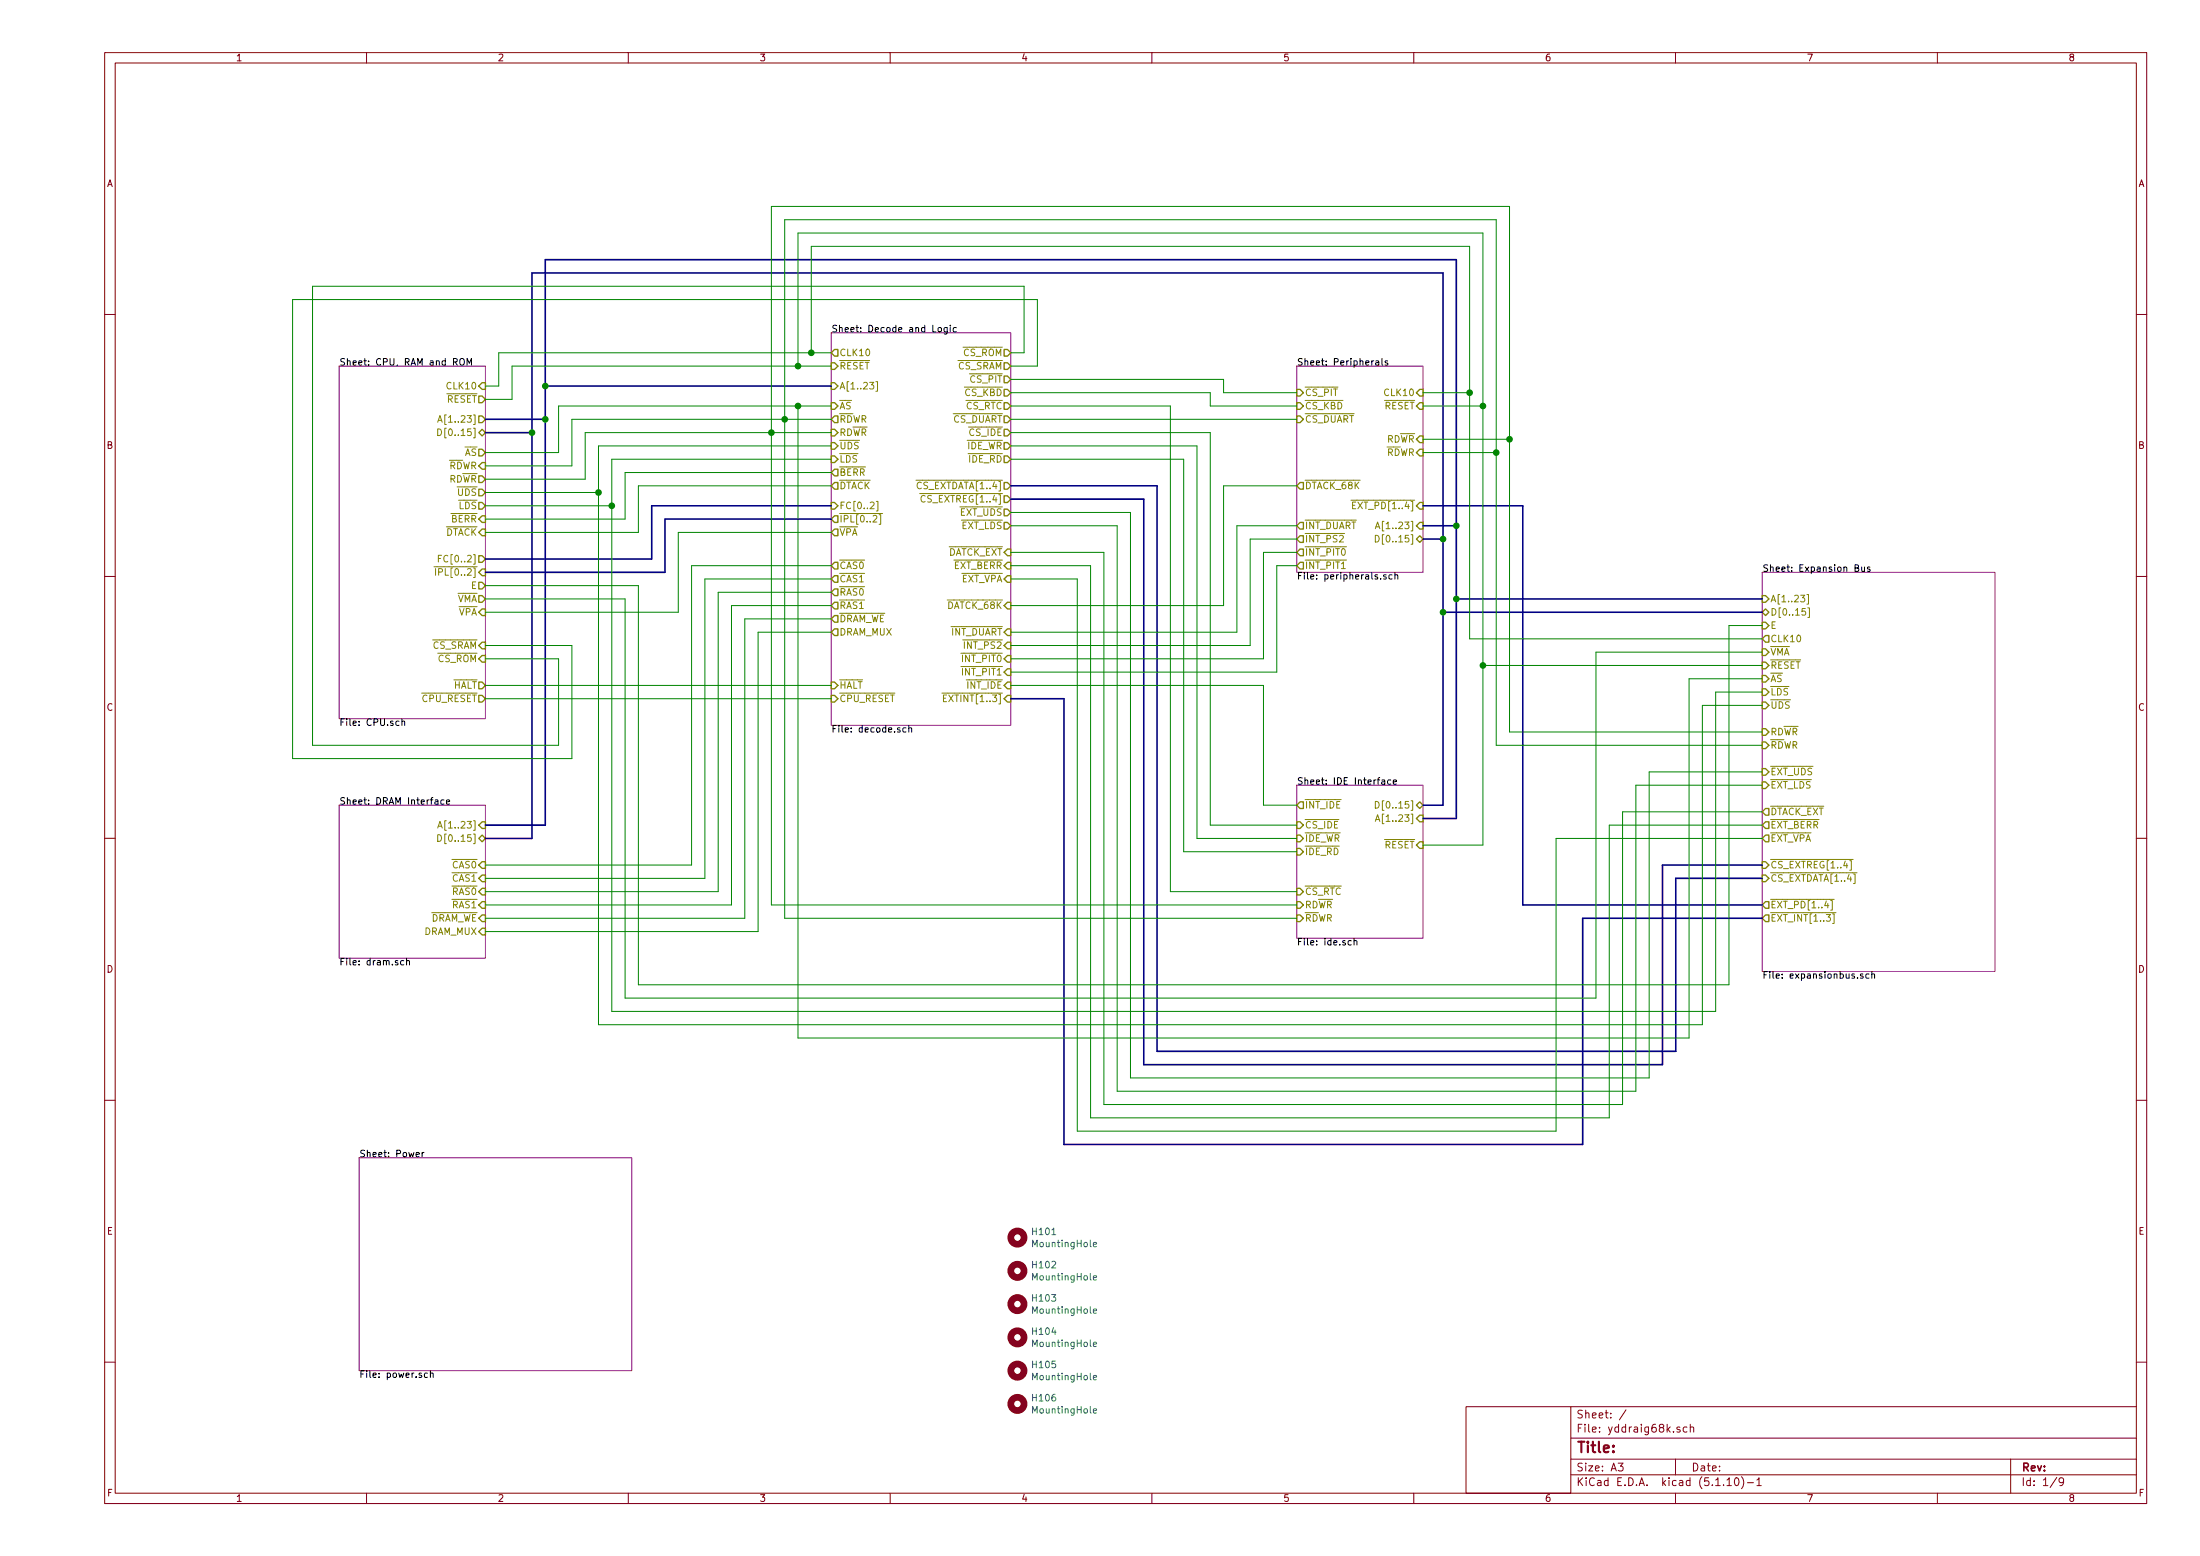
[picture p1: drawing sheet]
<svg xmlns="http://www.w3.org/2000/svg" width="420mm" height="297mm" viewBox="0 0 420 297" stroke-linecap="round" stroke-linejoin="round" font-family="sans-serif">
<g fill="none" stroke="#840000" stroke-width=".19">
<path d="M20 10h390v277h-390zM22 12h386v273.1h-386zM70 10v2M120 10v2M170 10v2M220 10v2M270 10v2M320 10v2M370 10v2M20 60h2M408 60h2M20 110h2"/>
<path d="M408 110h2M20 160h2M408 160h2M20 210h2M408 210h2M20 260h2M280 268.5h20v16.6h-20zM300 278.5h108M300 274.5h108M300 268.5h108M309 279.3h1l-.5 .6 .4 .1v.7l-.2 .1-.7-.1M310.5 269.1l-1.2 2"/>
<path d="M320 278.5v3M320.8 272.5a.37 .37 0 0 0-.6 .1l.1 .2 .5 .2 .1 .1-.2 .3-.5-.1M322.2 272.5l-.5-.1-.2 .3v.6l.2 .1 .5-.1M322.8 272.5h.1a.37 .37 0 0 1 .6 .1v.8M322.8 271.9v1.5M384 278.5v6.6M408 260h2M70 285.1v1.9M120 285.1v1.9M170 285.1v1.9M220 285.1v1.9M270 285.1v1.9"/>
<path d="M300 281.5h108M320 285.1v1.9M329.8 282.5l.5-.4v1.5M329.8 283.6h.9M331.4 282.2l.2-.1a.8 .8 0 0 1 .5 .8 .8 .8 0 0 1-.5 .7 1 1 0 0 1-.2-1.4zM332.6 281.9a1.71 1.71 0 0 1 0 2.3M333.7 283h1.2M335.5 282.5l.4-.4v1.5M335.5 283.6h.9M370 285.1v1.9M392.8 282l-1.3 2M394.1 282.7l-.3 .3h-.4l-.2-.3 .2-.5 .4-.1 .2 .2a1.19 1.19 0 0 1-.2 1.2l-.4 .1"/>
</g>
<path d="M64.8 69.9h27.9v67.3h-27.9zM158.7 63.5h34.3v75h-34.3zM247.6 69.9h24.2v39.4h-24.2zM336.5 109.3h44.5v76.2h-44.5zM64.8 153.7h27.9v29.2h-27.9zM247.6 149.9h24.2v29.2h-24.2zM68.6 221h52v40.7h-52z" fill="none" stroke="#840084" stroke-width=".19"/>
<g fill="none" stroke="#000" stroke-width=".19">
<path d="M87.9 68.6l.2-.2a.47 .47 0 0 1 .6 .5l-.1 .6-.2 .2h-.4a1 1 0 0 1-.1-1.1zM89.2 69.7v-1.3l.4 1 .4-1v1.3M179.2 62.6l.4-.1 .2 .2-.1 .6-.3 .1-.2-.2zM180.9 62.5v1l-.3 .3-.3-.1M180.9 62.6l-.4-.1-.2 .2 .1 .6h.5M181.5 62.1v.1M181.5 62.5v.9M182.7 62.6l-.4-.1-.3 .2 .2 .6h.5M262.8 68.9h.4l.1 .8M263.3 69.2h-.4l-.2 .2 .1 .3h.5M263.9 68.4v1.1l.2 .2M265 68.9h-.3l-.2 .1 .1 .2 .4 .2v.3h-.5"/>
<path d="M264.7 109.8l-.3-.1-.2 .2 .1 .2 .4 .1v.3h-.5M265.9 109.8l-.4-.1-.2 .2 .1 .6h.5M266.4 109.8l.2-.1 .3 .1 .1 .8M266.4 109.3v1.3M354.3 108.4h.5l.1-.5-.6-.1v1.3h.5l.1-.1 .1-.4-.3-.2M355.5 108.2l.1 .8 .3 .1 .2-.1M356.1 108.2v.9M357.1 108.3l-.3-.1-.2 .2 .1 .2 .4 .1v.3h-.5M76.2 137.7h-.4l-.2 .2 .1 .5h.5M76.8 137.8l.1-.1h.3l.1 .8M76.8 137.2v1.3M173 139l-.3-.1-.3 .3 .1 .5h.5"/>
<path d="M173.6 139.1l.5-.1v.8M173.6 138.5v1.3M83.1 152.7h.5v.8M83.6 153h-.4l-.2 .2 .2 .3h.4M84.8 152.7h-.4l-.2 .2 .1 .6h.5M85.3 153.1l.6-.1-.1-.3h-.4l-.1 .2v.6h.5M263.9 148.9h.5l.1 .8M264.5 149.2h-.5l-.1 .2 .1 .3h.5M265.6 148.9h-.3l-.3 .2 .1 .6h.5M266.1 149.3l.6-.1-.1-.3h-.3l-.2 .2 .1 .6h.4M258.1 179.6h-.4l-.2 .2 .1 .6h.5M258.6 179.7l.2-.1h.3l.1 .8"/>
<path d="M258.6 179.1v1.3M77.1 183.4h-.3l-.3 .2 .1 .6h.5M77.6 183.5l.2-.1h.3l.1 .8M77.6 182.9v1.3M355.8 186l-.3-.1-.2 .2 .1 .2 .4 .1v.3h-.5M356.9 186l-.3-.1-.3 .2 .1 .6h.5M357.5 186l.2-.1 .3 .1v.8M357.5 185.5v1.3M79.5 220.4l.6-.1-.1-.2-.3-.1-.2 .2v.6h.5M80.6 220v.8M81 220l-.4 .2M81.6 262.2l-.3-.1-.2 .2 .1 .6h.4"/>
<path d="M82.2 262.2l.2-.1 .3 .1v.8M82.2 261.7v1.3"/>
</g>
<g fill="none" stroke="#848400" stroke-width=".19">
<path d="M167.3 72.9h.3v1.8h-.3M83.6 80.6l.4-1.3 .5 1.3M83.6 81.9a.64 .64 0 0 1 .7 .6 .64 .64 0 0 1-.7 .6zM83.7 80.2h.6M166.5 98h2.1M166.8 98.5l.4-.1 .3 .3-.8 1h.8M167.4 95.7h.3v1.8h-.3M167.9 98.3h.3v1.8h-.3M174.9 91.7h1.3M176.7 94.7a.51 .51 0 0 0-.6 0 .51 .51 0 0 0-.2 .6l.2 .5 .6-.1M258 95.5h1.2M258.3 96.5h.4"/>
<path d="M258.9 95.8h-.6v1.3h.6M82.9 108.2h1.9M83.2 108.5v1.3M83.7 106.6h.5M83.8 109.2l.7-.1v-.4l-.7-.2v1.3M84.3 106h-.6v1.3M262.7 100.9l.4-1.2 .4 1.2M262.7 102.2a.64 .64 0 0 1 .7 .6 .64 .64 0 0 1-.7 .7zM262.8 100.6h.6M344.8 116.2h-.6l-.1 .6 .5-.2 .3 .3v.3l-.3 .2-.5-.1M345.1 113.5h.3v1.8h-.3M345.3 116h.3v1.9h-.3"/>
<path d="M179.9 132.3h1.1M180.2 133.3h.4M180.8 132.7h-.6v1.2h.6M83.6 159.3a.64 .64 0 0 1 .7 .7 .64 .64 0 0 1-.7 .6zM83.6 158.1l.4-1.3 .5 1.3M83.7 157.7h.6M262.7 153a.64 .64 0 0 1 .7 .6 .64 .64 0 0 1-.7 .7zM262.7 156.8l.4-1.3 .4 1.3M262.8 156.4h.6M348.2 171.7h2.1M348.6 174.2h2M349.6 171.9h.3v1.8h-.3"/>
<path d="M350 174.5h.3v1.8h-.3M353.1 164.1h.8M353.3 164.3h.3v1.8h-.3M353.8 166.6h.9M354 166.8h.3v1.9h-.3"/>
</g>
<g fill="none" stroke="#848400" stroke-width=".25">
<path d="M91.4 79.4h.7l.6 .6-.6 .7h-.7zM91.4 73.7l.7-.6h.6v1.2h-.6zM91.4 75.6h.7l.6 .6-.6 .7h-.7zM158.7 69.3h.7l.6 .6-.6 .6h-.7zM158.7 73.1h.7l.6 .6-.6 .6h-.7zM158.7 76.9h.7l.6 .6-.6 .6h-.7zM159.4 66.7h.6v1.3h-.6l-.7-.7zM159.4 79.4h.6v1.3h-.6l-.7-.7zM191.8 66.7h.6l.6 .6-.6 .7h-.6zM191.8 69.3h.6l.6 .6-.6 .6h-.6zM191.8 79.4h.6l.6 .6-.6 .7h-.6zM191.8 76.9h.6l.6 .6-.6 .6h-.6z"/>
<path d="M191.8 71.8h.6l.6 .6-.6 .7h-.6zM191.8 74.3h.6l.6 .7-.6 .6h-.6zM247.6 76.9h.7l.6 .6-.6 .6h-.7zM247.6 74.3h.7l.6 .7-.6 .6h-.7zM247.6 79.4h.7l.6 .6-.6 .7h-.7zM271.1 76.9h.7v1.2h-.7l-.6-.6zM271.1 74.3h.7v1.3h-.7l-.6-.6zM91.4 82.6l.7-.6 .6 .6-.6 .6zM91.4 85.8h.7l.6 .6-.6 .6h-.7zM91.4 93.4h.7l.6 .6-.6 .7h-.7zM91.4 95.9h.7l.6 .7-.6 .6h-.7zM91.4 90.8h.7l.6 .7-.6 .6h-.7z"/>
<path d="M92.1 98.5h.6v1.2h-.6l-.7-.6zM92.1 88.3h.6v1.3h-.6l-.7-.7zM158.7 82h.7l.6 .6-.6 .6h-.7zM158.7 84.5h.7l.6 .6-.6 .7h-.7zM158.7 87h.7l.6 .7-.6 .6h-.7zM158.7 95.9h.7l.6 .7-.6 .6h-.7zM159.4 98.5h.6v1.2h-.6l-.7-.6zM159.4 89.6h.6v1.2h-.6l-.7-.6zM159.4 92.1h.6v1.3h-.6l-.7-.7zM191.8 92.1h.6l.6 .6-.6 .7h-.6zM191.8 94.7h.6l.6 .6-.6 .6h-.6zM191.8 84.5h.6l.6 .6-.6 .7h-.6z"/>
<path d="M191.8 87h.6l.6 .7-.6 .6h-.6zM191.8 82h.6l.6 .6-.6 .6h-.6zM191.8 97.2h.6l.6 .6-.6 .7h-.6zM191.8 99.7h.6l.6 .7-.6 .6h-.6zM248.3 92.1h.6v1.3h-.6l-.7-.7zM271.1 83.2h.7v1.3h-.7l-.6-.6zM271.1 85.8h.7v1.2h-.7l-.6-.6zM271.1 99.7h.7v1.3h-.7l-.6-.6zM271.1 95.9h.7v1.3h-.7l-.6-.6zM91.4 109.3l.7-.7h.6v1.3h-.6zM91.4 106.1h.7l.6 .6-.6 .7h-.7zM91.4 101.6l.7-.6h.6v1.3h-.6z"/>
<path d="M91.4 113.7h.7l.6 .6-.6 .7h-.7zM91.4 111.2h.7l.6 .6-.6 .6h-.7zM92.1 116.2h.6v1.3h-.6l-.7-.6zM159.4 101h.6v1.3h-.6l-.7-.7zM159.4 115h.6v1.2h-.6l-.7-.6zM159.4 112.4h.6v1.3h-.6l-.7-.6zM159.4 107.4h.6v1.2h-.6l-.7-.6zM159.4 109.9h.6v1.3h-.6l-.7-.7zM159.4 117.5h.6v1.3h-.6l-.7-.7zM192.4 115h.6v1.2h-.6l-.6-.6zM192.4 104.8h.6v1.3h-.6l-.6-.7zM192.4 107.4h.6v1.2h-.6l-.6-.6z"/>
<path d="M192.4 109.9h.6v1.3h-.6l-.6-.7zM247.6 102.9l.7-.6h.6v1.2h-.6zM247.6 100.4l.7-.7h.6v1.3h-.6zM248.3 104.8h.6v1.3h-.6l-.7-.7zM248.3 107.4h.6v1.2h-.6l-.7-.6zM270.5 102.9l.6-.6 .7 .6-.7 .6zM336.5 116.9l.7-.7 .6 .7-.6 .6zM336.5 113.7h.7l.6 .6-.6 .7h-.7zM336.5 118.8h.7l.6 .6-.6 .7h-.7zM91.4 125.8l.7-.7h.6v1.3h-.6zM91.4 130.2h.7l.6 .6-.6 .7h-.7zM91.4 132.8h.7l.6 .6-.6 .6h-.7z"/>
<path d="M92.1 122.6h.6v1.3h-.6l-.7-.7zM158.7 132.8h.7l.6 .6-.6 .6h-.7zM158.7 130.2h.7l.6 .6-.6 .7h-.7zM159.4 120.1h.6v1.2h-.6l-.7-.6zM192.4 130.2h.6v1.3h-.6l-.6-.7zM192.4 120.1h.6v1.2h-.6l-.6-.6zM192.4 122.6h.6v1.3h-.6l-.6-.7zM192.4 132.8h.6v1.2h-.6l-.6-.6zM192.4 125.1h.6v1.3h-.6l-.6-.6zM192.4 127.7h.6v1.2h-.6l-.6-.6zM336.5 126.4h.7l.6 .6-.6 .7h-.7zM336.5 128.9h.7l.6 .7-.6 .6h-.7z"/>
<path d="M336.5 131.5h.7l.6 .6-.6 .7h-.7zM336.5 134h.7l.6 .7-.6 .6h-.7zM336.5 139.1h.7l.6 .6-.6 .7h-.7zM336.5 123.9h.7l.6 .6-.6 .6h-.7zM337.2 121.3h.6v1.3h-.6l-.7-.6zM92.1 156.9h.6v1.3h-.6l-.7-.7zM247.6 159.4h.7l.6 .7-.6 .6h-.7zM247.6 156.9h.7l.6 .6-.6 .7h-.7zM248.3 153.1h.6v1.2h-.6l-.7-.6zM270.5 153.7l.6-.6 .7 .6-.7 .6zM271.1 155.6h.7v1.3h-.7l-.6-.7zM336.5 141.6h.7l.6 .7-.6 .6h-.7z"/>
<path d="M336.5 146.7h.7l.6 .7-.6 .6h-.7zM336.5 149.3h.7l.6 .6-.6 .6h-.7zM337.2 154.3h.6v1.3h-.6l-.7-.6zM337.2 156.9h.6v1.3h-.6l-.7-.7zM337.2 159.4h.6v1.3h-.6l-.7-.6zM91.4 160.1l.7-.7 .6 .7-.6 .6zM91.4 177.8l.7-.6h.6v1.3h-.6zM92.1 164.5h.6v1.3h-.6l-.7-.7zM92.1 167h.6v1.3h-.6l-.7-.6zM92.1 169.6h.6v1.3h-.6l-.7-.7zM92.1 172.1h.6v1.3h-.6l-.7-.6zM92.1 174.7h.6v1.2h-.6l-.7-.6z"/>
<path d="M247.6 162h.7l.6 .6-.6 .6h-.7zM247.6 169.6h.7l.6 .6-.6 .7h-.7zM247.6 172.1h.7l.6 .7-.6 .6h-.7zM247.6 174.7h.7l.6 .6-.6 .6h-.7zM271.1 160.7h.7v1.3h-.7l-.6-.7zM336.5 164.5h.7l.6 .6-.6 .7h-.7zM336.5 167h.7l.6 .7-.6 .6h-.7zM337.2 172.1h.6v1.3h-.6l-.7-.6zM337.2 174.7h.6v1.2h-.6l-.7-.6z"/>
</g>
<g fill="none" stroke="#840000" stroke-width="1.3">
<circle cx="194.3" cy="236.3" r="1.27"/>
<circle cx="194.3" cy="255.3" r="1.27"/>
<circle cx="194.3" cy="249" r="1.27"/>
<circle cx="194.3" cy="242.6" r="1.27"/>
<circle cx="194.3" cy="268" r="1.27"/>
<circle cx="194.3" cy="261.7" r="1.27"/>
</g>
<path d="M208.8 237.6l.6-.1v-.3h-.4l-.2 .1 .1 .7h.5M208.8 256.6l.6-.1v-.2l-.4-.1-.2 .2 .1 .6h.5M208.8 250.3l.6-.1v-.3h-.4l-.2 .1 .1 .7h.5M208.8 243.9l.6-.1v-.2l-.4-.1-.2 .2 .1 .6h.5M208.8 269.3l.6-.1v-.2l-.4-.1-.2 .2 .1 .6h.5M208.8 263l.6-.1v-.3h-.4l-.2 .1 .1 .7h.5" fill="none" stroke="#008484" stroke-width=".19"/>
<g fill="none" stroke="#000084" stroke-width=".3">
<path d="M104.1 73.7h54.6M92.7 82.6h8.9M92.7 80h11.4M158.7 96.6h-34.2v10.1h-31.8M158.7 99.1h-31.7v10.2h-34.3M193 92.7h28v108h99v-33h16.5M193 95.3h25.4v107.9h99.1v-38.1h19M271.8 96.6h19v76.2h45.7M271.8 100.4h6.3M271.8 102.9h3.8M275.6 116.9h60.9M278.1 114.3h58.4"/>
<path d="M193 133.4h10.2v85.1h99.1v-43.2h34.2M271.8 156.2h6.3v-106.6h-174v107.9h-11.4M271.8 153.7h3.8v-101.6h-174v108h-8.9"/>
</g>
<g fill="none" stroke="#008400" stroke-width=".19">
<path d="M152.4 69.9v-25.4h130.8v116.8h-11.4M152.4 77.5v120.7h170.2v-68.6h13.9M154.9 67.3v-20.3h125.8v75h55.8M158.7 67.3h-63.5v6.4h-2.5M158.7 69.9h-60.9v6.3h-5.1M158.7 77.5h-52v8.9h-14M193 67.3h2.6v-12.7h-135.9v87.7h47v-16.5h-14M193 69.9h5.1v-12.7h-142.2v87.6h53.3v-21.6h-16.5M193 77.5h30.5v92.7h24.1M193 75h38.1v2.5h16.5M193 72.4h40.7v2.6h13.9M271.8 77.5h11.4"/>
<path d="M271.8 75h8.9M92.7 96.6h24.1M92.7 94h21.6M158.7 87.7h-41.9v105.4h210.9v-61h8.8M158.7 80h-49.5v8.9h-16.5M158.7 85.1h-44.4v110.5h210.8v-60.9h11.4M158.7 92.7h-36.8v8.9h-29.2M158.7 90.2h-39.3v8.9h-26.7M158.7 82.6h-46.9v8.9h-19.1M193 97.8h22.9v108h99.1v-58.4h21.5M193 85.1h35.6v75h19M193 82.6h38.1v74.9h16.5"/>
<path d="M193 80h54.6M193 87.7h33.1v74.9h21.5M247.6 92.7h-13.9v22.9h-40.7M271.8 86.4h13.9M271.8 83.9h16.5M92.7 114.3h26.7v76.2h185.4v-66h31.7M92.7 111.8h29.2v76.2h208.3v-68.6h6.3M158.7 113.1h-21.5v57.1h-44.5M158.7 115.6h-19v57.2h-47M158.7 118.1h-16.5v57.2h-49.5M158.7 110.5h-24.1v57.2h-41.9M158.7 108h-26.6v57.1h-39.4"/>
<path d="M158.7 101.6h-29.2v15.3h-36.8M193 105.4h17.8v105.5h99.1v-55.9h26.6M193 110.5h12.7v105.4h91.5v-55.8h39.3M193 108h15.3v105.4h99v-55.9h29.2M193 100.4h20.4v107.9h99v-58.4h24.1M247.6 100.4h-11.4v20.3h-43.2M247.6 102.9h-8.8v20.3h-45.8M247.6 105.4h-6.3v20.4h-48.3M247.6 108h-3.8v20.3h-50.8M92.7 133.4h66M92.7 130.8h66M158.7 120.7h-13.9v57.1h-52.1"/>
<path d="M193 130.8h48.3v22.9h6.3M283.2 127h53.3M336.5 139.7h-48.2v-100.3h-141v133.4h100.3M336.5 142.3h-50.8v-100.4h-135.8v133.4h97.7"/>
</g>
<g fill="#008400" stroke="#008400" stroke-width=".25">
<circle cx="101.6" cy="82.6" r=".51"/>
<circle cx="285.7" cy="86.4" r=".51"/>
<circle cx="114.3" cy="94" r=".51"/>
<circle cx="149.9" cy="80" r=".51"/>
<circle cx="147.3" cy="82.6" r=".51"/>
<circle cx="152.4" cy="77.5" r=".51"/>
<circle cx="288.3" cy="83.9" r=".51"/>
<circle cx="152.4" cy="69.9" r=".51"/>
<circle cx="278.1" cy="114.3" r=".51"/>
<circle cx="104.1" cy="73.7" r=".51"/>
<circle cx="275.6" cy="116.9" r=".51"/>
<circle cx="283.2" cy="77.5" r=".51"/>
<circle cx="104.1" cy="80" r=".51"/>
<circle cx="278.1" cy="100.4" r=".51"/>
<circle cx="280.7" cy="75" r=".51"/>
<circle cx="275.6" cy="102.9" r=".51"/>
<circle cx="283.2" cy="127" r=".51"/>
<circle cx="154.9" cy="67.3" r=".51"/>
<circle cx="116.8" cy="96.6" r=".51"/>
</g>
<text font-size="2.8" fill="#840000" x="301" y="277.3">Title:</text>
<g font-size="2.1" fill="#840000">
<text x="301" y="273.5">File: yddraig68k.sch</text>
<text x="301" y="270.8">Sheet: /</text>
<text x="301" y="280.9">Size: A3</text>
<text x="323" y="280.9">Date:</text>
<text x="386" y="280.9">Rev:</text>
<text x="301" y="283.7">KiCad E.D.A. kicad (5.1.10)-1</text>
<text x="386" y="283.7">Id: 1/9</text>
</g>
<g font-size="1.8" fill="#840000">
<text x="45" y="11.7">1</text>
<text x="95" y="11.7">2</text>
<text x="145" y="11.7">3</text>
<text x="195" y="11.7">4</text>
<text x="245" y="11.7">5</text>
<text x="295" y="11.7">6</text>
<text x="345" y="11.7">7</text>
<text x="395" y="11.7">8</text>
<text x="20.4" y="35.7">A</text>
<text x="408.4" y="35.7">A</text>
<text x="20.4" y="85.7">B</text>
<text x="408.4" y="85.7">B</text>
<text x="20.4" y="135.7">C</text>
<text x="408.4" y="135.7">C</text>
<text x="20.4" y="185.7">D</text>
<text x="408.4" y="185.7">D</text>
<text x="20.4" y="235.7">E</text>
<text x="408.4" y="235.7">E</text>
<text x="20.5" y="285.7">F</text>
<text x="45" y="286.7">1</text>
<text x="95" y="286.7">2</text>
<text x="145" y="286.7">3</text>
<text x="195" y="286.7">4</text>
<text x="245" y="286.7">5</text>
<text x="295" y="286.7">6</text>
<text x="345" y="286.7">7</text>
<text x="395" y="286.7">8</text>
<text x="408.5" y="285.7">F</text>
</g>
<g font-size="1.8">
<text x="158.7" y="63.4">Sheet: Decode and Logic</text>
<text x="64.8" y="69.8">Sheet: CPU, RAM and ROM</text>
<text x="247.6" y="69.8">Sheet: Peripherals</text>
<text x="247.6" y="110.6">File: peripherals.sch</text>
<text x="336.5" y="109.2">Sheet: Expansion Bus</text>
<text x="64.8" y="138.6">File: CPU.sch</text>
<text x="158.7" y="139.8">File: decode.sch</text>
<text x="247.6" y="149.8">Sheet: IDE Interface</text>
<text x="64.8" y="153.6">Sheet: DRAM Interface</text>
<text x="64.8" y="184.3">File: dram.sch</text>
<text x="247.6" y="180.5">File: ide.sch</text>
<text x="336.5" y="186.8">File: expansionbus.sch</text>
<text x="68.6" y="220.9">Sheet: Power</text>
<text x="68.6" y="263">File: power.sch</text>
</g>
<g font-size="1.8" fill="#848400">
<text x="160.3" y="68">CLK10</text>
<text x="160.3" y="70.5">RESET</text>
<text x="182.9" y="70.5">CS_SRAM</text>
<text x="183.9" y="68">CS_ROM</text>
<text x="85.3" y="76.9">RESET</text>
<text x="85.6" y="74.3">CLK10</text>
<text x="160.3" y="74.3">A[1..23]</text>
<text x="184.3" y="75.6">CS_KBD</text>
<text x="185.3" y="73.1">CS_PIT</text>
<text x="249.2" y="75.6">CS_PIT</text>
<text x="264.6" y="75.6">CLK10</text>
<text x="84.8" y="80.7">A[1..23]</text>
<text x="84.8" y="83.2">D[0..15]</text>
<text x="160.3" y="78.1">AS</text>
<text x="160.3" y="83.2">RDWR</text>
<text x="160.3" y="80.7">RDWR</text>
<text x="181.9" y="80.7">CS_DUART</text>
<text x="184.4" y="78.1">CS_RTC</text>
<text x="185.1" y="83.2">CS_IDE</text>
<text x="249.2" y="78.1">CS_KBD</text>
<text x="249.2" y="80.7">CS_DUART</text>
<text x="264.4" y="78.1">RESET</text>
<text x="85.7" y="89.6">RDWR</text>
<text x="88.7" y="87">AS</text>
<text x="160.3" y="85.8">UDS</text>
<text x="160.3" y="88.3">LDS</text>
<text x="184.6" y="85.8">IDE_WR</text>
<text x="185" y="88.3">IDE_RD</text>
<text x="264.7" y="84.5">RDWR</text>
<text x="264.7" y="87">RDWR</text>
<text x="85.7" y="92.1">RDWR</text>
<text x="87.5" y="94.7">UDS</text>
<text x="160.3" y="90.8">BERR</text>
<text x="160.3" y="93.4">DTACK</text>
<text x="175.6" y="93.4">CS_EXTDATA[1..4]</text>
<text x="176.7" y="95.9">CS_EXTREG[1..4]</text>
<text x="249.2" y="93.4">DTACK_68K</text>
<text x="86.2" y="99.7">BERR</text>
<text x="87.7" y="97.2">LDS</text>
<text x="160.3" y="97.2">FC[0..2]</text>
<text x="160.3" y="99.7">IPL[0..2]</text>
<text x="183.4" y="98.5">EXT_UDS</text>
<text x="183.6" y="101">EXT_LDS</text>
<text x="249.2" y="101">INT_DUART</text>
<text x="259.3" y="97.2">EXT_PD[1..4]</text>
<text x="263.9" y="101">A[1..23]</text>
<text x="84.7" y="107.4">FC[0..2]</text>
<text x="85" y="102.3">DTACK</text>
<text x="160.3" y="102.3">VPA</text>
<text x="180.9" y="106.1">DATCK_EXT</text>
<text x="249.2" y="103.5">INT_PS2</text>
<text x="249.2" y="106.1">INT_PIT0</text>
<text x="263.9" y="103.5">D[0..15]</text>
<text x="84.3" y="109.9">IPL[0..2]</text>
<text x="90" y="112.4">E</text>
<text x="160.3" y="113.7">RAS0</text>
<text x="160.3" y="108.6">CAS0</text>
<text x="160.3" y="111.2">CAS1</text>
<text x="182.1" y="108.6">EXT_BERR</text>
<text x="183.5" y="111.2">EXT_VPA</text>
<text x="249.2" y="108.6">INT_PIT1</text>
<text x="87.2" y="115">VMA</text>
<text x="87.6" y="117.5">VPA</text>
<text x="160.3" y="116.2">RAS1</text>
<text x="160.3" y="118.8">DRAM_WE</text>
<text x="181.1" y="116.2">DATCK_68K</text>
<text x="338.1" y="117.5">D[0..15]</text>
<text x="338.1" y="115">A[1..23]</text>
<text x="82.5" y="123.9">CS_SRAM</text>
<text x="160.3" y="121.3">DRAM_MUX</text>
<text x="181.5" y="121.3">INT_DUART</text>
<text x="184.3" y="123.9">INT_PS2</text>
<text x="338.1" y="122.6">CLK10</text>
<text x="338.1" y="125.1">VMA</text>
<text x="338.1" y="120.1">E</text>
<text x="83.6" y="126.4">CS_ROM</text>
<text x="86.5" y="131.5">HALT</text>
<text x="160.3" y="131.5">HALT</text>
<text x="183.9" y="126.4">INT_PIT0</text>
<text x="183.9" y="128.9">INT_PIT1</text>
<text x="184.7" y="131.5">INT_IDE</text>
<text x="338.1" y="127.7">RESET</text>
<text x="338.1" y="130.2">AS</text>
<text x="80.6" y="134">CPU_RESET</text>
<text x="160.3" y="134">CPU_RESET</text>
<text x="181.1" y="134">EXTINT[1..3]</text>
<text x="338.1" y="132.8">LDS</text>
<text x="338.1" y="135.3">UDS</text>
<text x="338.1" y="140.4">RDWR</text>
<text x="338.1" y="142.9">RDWR</text>
<text x="338.1" y="148">EXT_UDS</text>
<text x="249.2" y="154.3">INT_IDE</text>
<text x="263.9" y="154.3">D[0..15]</text>
<text x="338.1" y="155.6">DTACK_EXT</text>
<text x="338.1" y="150.5">EXT_LDS</text>
<text x="84.8" y="160.7">D[0..15]</text>
<text x="84.8" y="158.2">A[1..23]</text>
<text x="249.2" y="160.7">IDE_WR</text>
<text x="249.2" y="158.2">CS_IDE</text>
<text x="263.9" y="156.9">A[1..23]</text>
<text x="264.4" y="162">RESET</text>
<text x="338.1" y="158.2">EXT_BERR</text>
<text x="338.1" y="160.7">EXT_VPA</text>
<text x="86.5" y="165.8">CAS0</text>
<text x="249.2" y="163.2">IDE_RD</text>
<text x="338.1" y="165.8">CS_EXTREG[1..4]</text>
<text x="86.5" y="168.3">CAS1</text>
<text x="86.5" y="170.9">RAS0</text>
<text x="86.5" y="173.4">RAS1</text>
<text x="249.2" y="170.9">CS_RTC</text>
<text x="249.2" y="173.4">RDWR</text>
<text x="338.1" y="168.3">CS_EXTDATA[1..4]</text>
<text x="338.1" y="173.4">EXT_PD[1..4]</text>
<text x="81" y="178.5">DRAM_MUX</text>
<text x="82" y="175.9">DRAM_WE</text>
<text x="249.2" y="175.9">RDWR</text>
<text x="338.1" y="175.9">EXT_INT[1..3]</text>
</g>
<g font-size="1.8" fill="#008484">
<text x="197.3" y="235.8">H101</text>
<text x="197.4" y="238.1">MountingHole</text>
<text x="197.3" y="242.1">H102</text>
<text x="197.4" y="244.4">MountingHole</text>
<text x="197.3" y="248.5">H103</text>
<text x="197.4" y="250.8">MountingHole</text>
<text x="197.3" y="254.8">H104</text>
<text x="197.4" y="257.1">MountingHole</text>
<text x="197.3" y="261.2">H105</text>
<text x="197.4" y="263.5">MountingHole</text>
<text x="197.3" y="267.5">H106</text>
<text x="197.4" y="269.8">MountingHole</text>
</g>
</svg>
